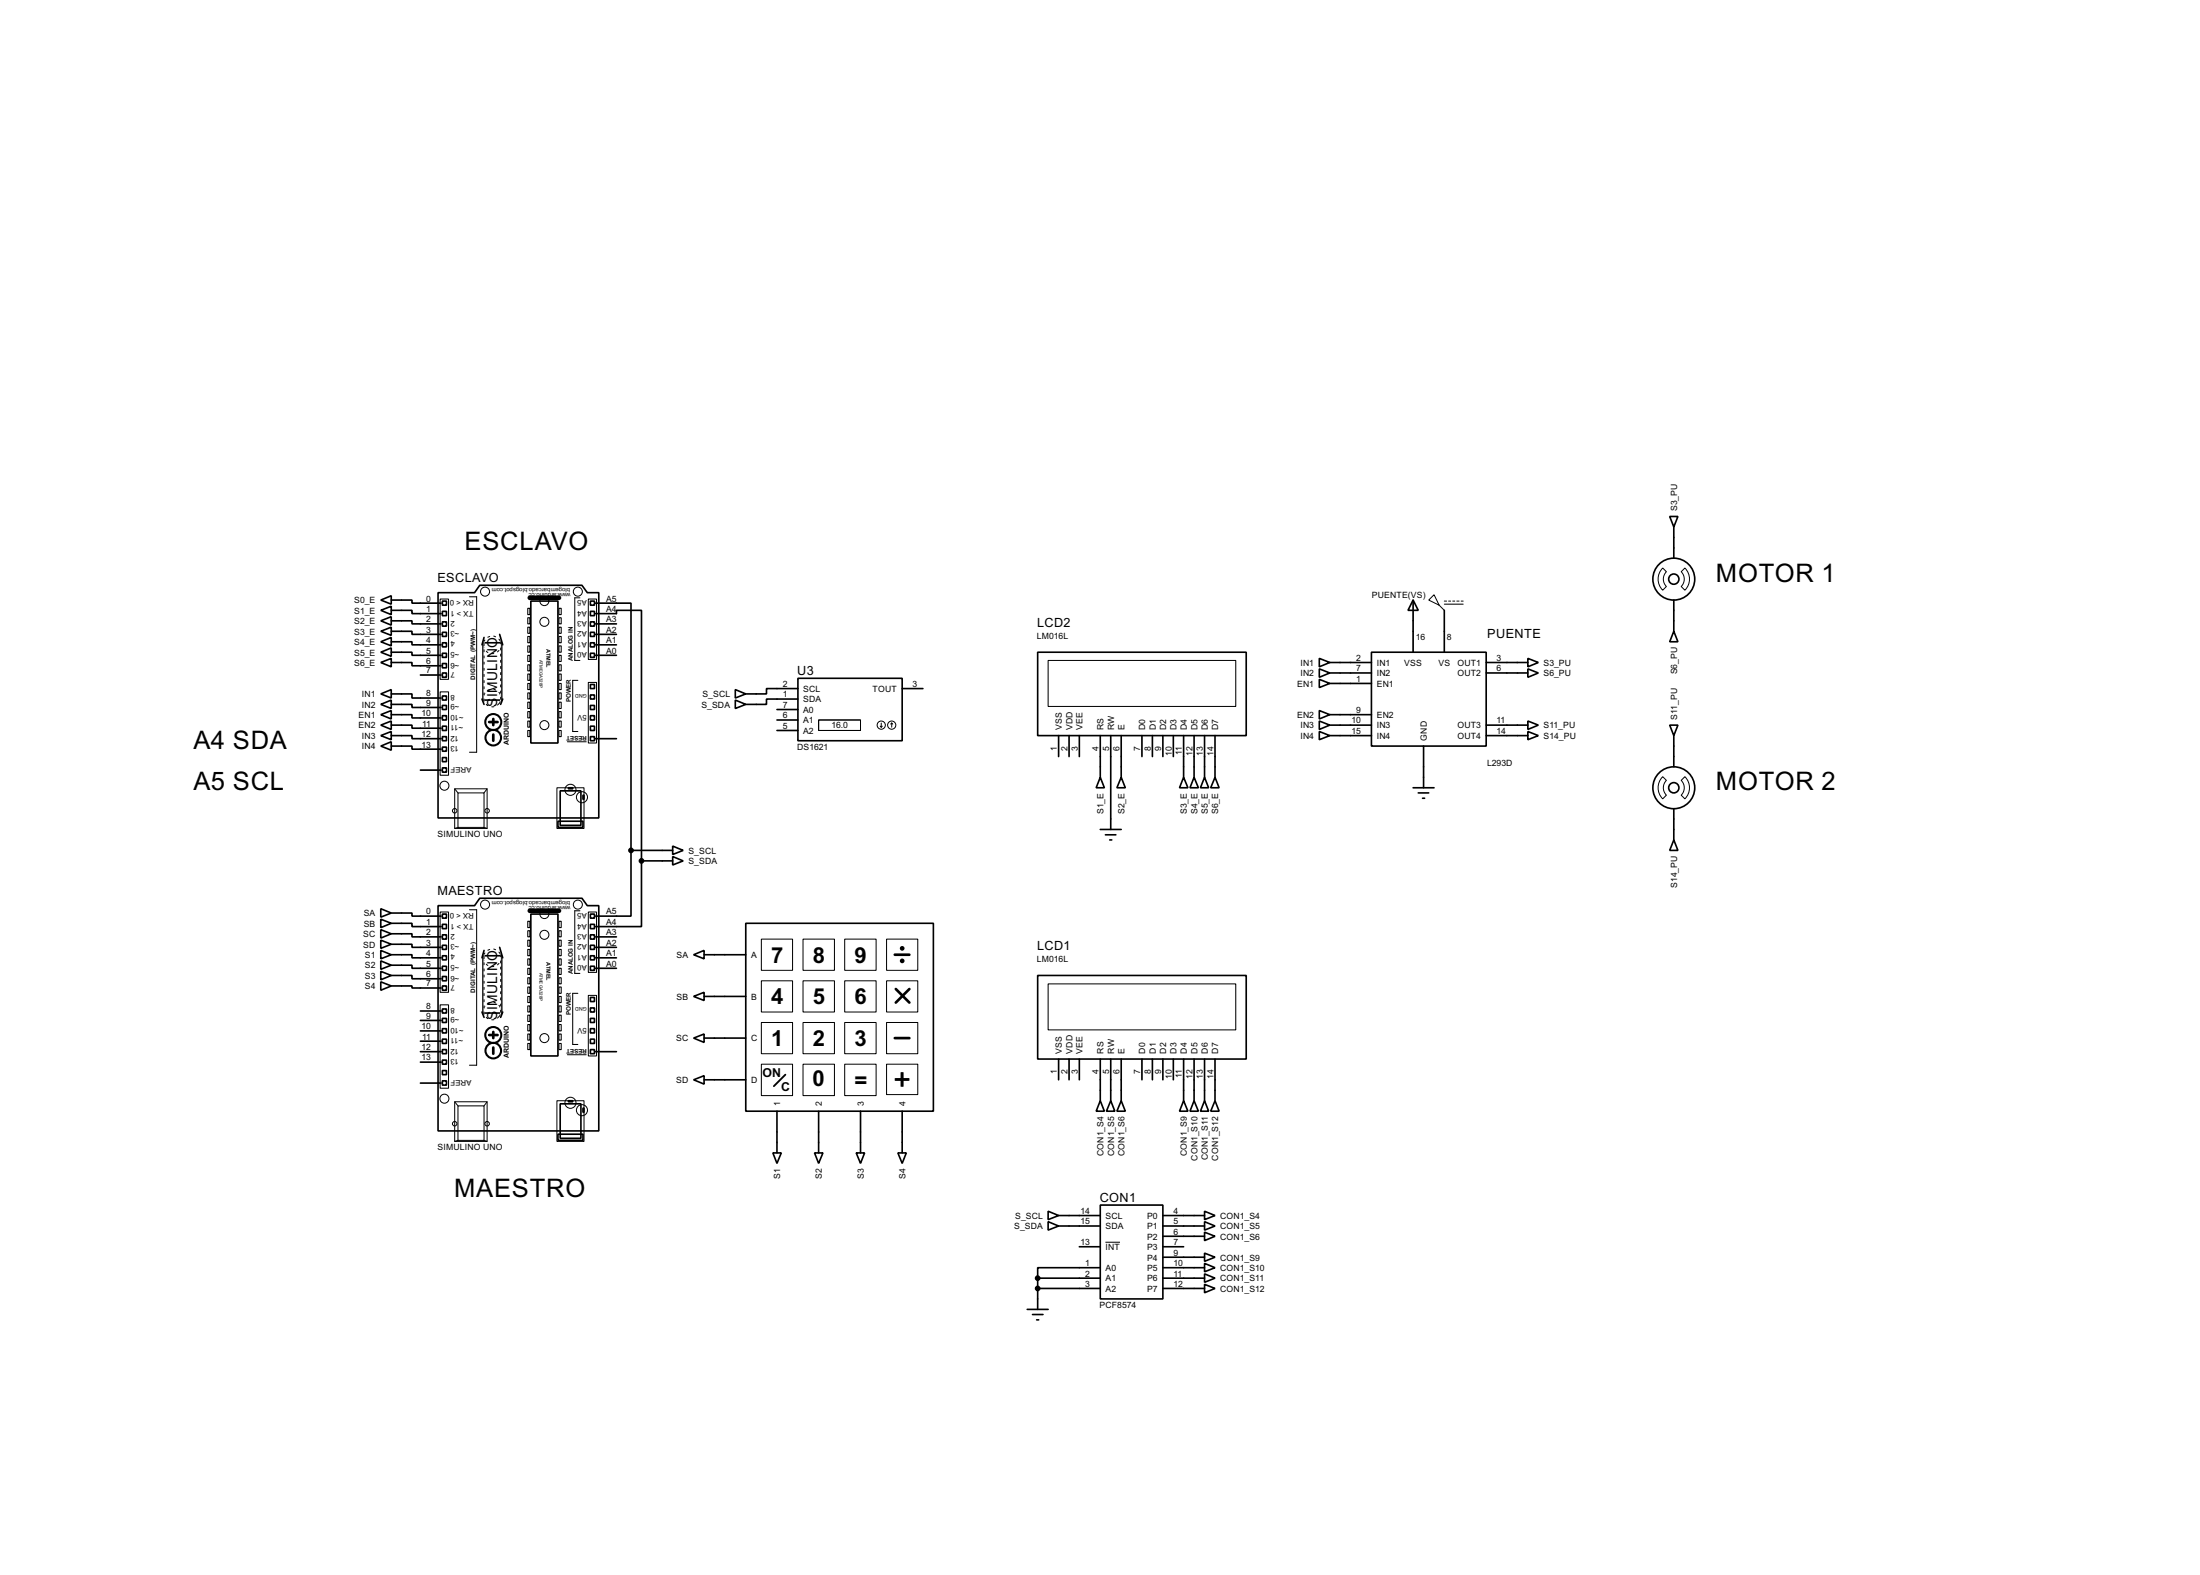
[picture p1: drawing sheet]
<svg xmlns="http://www.w3.org/2000/svg" width="536mm" height="383mm" viewBox="0 0 536 383" stroke-linecap="round" stroke-linejoin="round" font-family="sans-serif">
<g fill="none" stroke="#000" stroke-width=".4">
<path d="M406.7 125.8h2l-1 2.5zM407.7 128.3v7.6M92.8 146.1l2.5-1v2zM92.8 148.6l2.5-1v2.1zM92.8 151.2l2.5-1v2zM92.8 153.7l2.5-1v2zM92.8 156.3l2.5-1.1v2.1zM92.8 158.8l2.5-1v2zM95.3 146.1h5.1v.8h7.1M95.3 148.6h5.1v.8h7.1M95.3 151.2h5.1v.7h7.1M95.3 153.7h5.1v.8h7.1"/>
<path d="M95.3 156.3h5.1v.7h7.1M95.3 158.8h5.1v.8h7.1M106.7 144.3h8.9l1.3-1.8h24.9l1.3 1.8h2.8v54.9h-39.2zM107.8 159.1h1v1h-1zM107.8 156.5h1v1h-1zM107.8 154h1v1h-1zM107.8 151.4h1v1.1h-1zM107.8 148.9h1v1h-1zM107.8 146.4h1v1h-1zM117.7 156.5h4.5v14h-4.5zM117.9 155.2l-.5 1.8M121.7 154.5l.8 2.5"/>
<path d="M129.3 146.4h6.6v34.5h-6.6zM143.8 159.1h1v1h-1zM143.8 156.5h1v1h-1zM143.8 154h1v1h-1zM143.8 151.4h1v1.1h-1zM143.8 148.9h1v1h-1zM143.8 146.4h1v1h-1zM145.1 146.9h8.6v60.2M145.1 149.4h5.1v-.8h6.1v61M145.1 151.9h5.1M145.1 154.5h5.1M145.1 157h5.1"/>
<path d="M145.1 159.6h5.1M252.8 158.8h50.8v20.3h-50.8zM334.1 158.8h27.9v22.9h-27.9zM344.2 146.1l1.3 2.5h-2.5zM344.2 146.1v12.7M351.8 148.6v10.2M407.7 153.7l1 2.6h-2zM407.7 146.1v7.6M92.8 161.3l2.5-1v2.1zM92.8 169l2.5-1.1v2.1zM92.8 171.5l2.5-1v2zM92.8 174l2.5-1v2.1z"/>
<path d="M92.8 176.6l2.5-1v2zM92.8 179.1l2.5-1v2zM95.3 161.3h5.1v.8h7.1M95.3 169h5.1v1h7.1M95.3 171.5h5.1v.8h7.1M95.3 174h5.1v.8h7.1M95.3 176.6h5.1v.7h7.1M95.3 179.1h5.1v.8h7.1M102.4 164.4h5.1M107.8 179.4h1v1h-1zM107.8 176.8h1v1.1h-1zM107.8 174.3h1v1h-1z"/>
<path d="M107.8 171.8h1v1h-1zM107.8 163.9h1v1h-1zM107.8 161.6h1v1h-1zM107.8 169.5h1v1h-1zM117.4 170.2l.5 1.3M122.5 170.2l-.5 1.3M143.8 176.8h1v1.1h-1zM143.8 171.8h1v1h-1zM143.8 166.7h1v1h-1zM143.8 169.2h1v1h-1zM143.8 174.3h1v1h-1zM143.8 179.4h1v1h-1z"/>
<path d="M145.1 179.9h5.1M179.1 167.9l2.6 1.1-2.6 1zM179.1 170.5l2.6 1-2.6 1zM189.3 172.8h5.1M189.3 175.3h5.1M189.3 177.9h5.1M194.4 165.2h25.4v15.2h-25.4zM194.4 167.7h-7.7v1.3h-5M194.4 170.2h-7.7v1.3h-5M219.8 167.7h5M257.9 179.1v5.1M260.4 179.1v5.1"/>
<path d="M262.9 179.1v5.1M268 179.1v10.2M270.6 179.1v22.9M273.1 179.1v10.2M278.2 179.1v5.1M280.7 179.1v5.1M283.3 179.1v5.1M285.8 179.1v5.1M288.3 179.1v10.2M290.9 179.1v10.2M293.4 179.1v10.2M296 179.1v10.2"/>
<path d="M321.4 160.3l2.5 1-2.5 1.1zM321.4 162.9l2.5 1-2.5 1zM321.4 165.4l2.5 1-2.5 1zM321.4 173l2.5 1-2.5 1.1zM321.4 175.6l2.5 1-2.5 1zM321.4 178.1l2.5 1-2.5 1zM323.9 161.3h10.2M323.9 163.9h10.2M323.9 179.1h10.2M323.9 176.6h10.2M323.9 166.4h10.2M323.9 174h10.2"/>
<path d="M362 161.3h10.2M362 163.9h10.2M362 179.1h10.2M362 176.6h10.2M372.2 160.3l2.5 1-2.5 1.1zM372.2 162.9l2.5 1-2.5 1zM372.2 178.1l2.5 1-2.5 1zM372.2 175.6l2.5 1-2.5 1zM406.7 176.6h2l-1 2.5zM407.7 179.1v7.6M92.8 181.7l2.5-1.1v2.1zM95.3 181.7h5.1v.7h7.1"/>
<path d="M102.4 187.5h5.1M107.8 187h1v1h-1zM107.8 181.9h1v1h-1zM107.8 184.5h1v1h-1zM135.9 200h6.1v1.5h-6.1zM136.5 192.6h5v8.4h-5zM138.5 191.8h1v.3h-1zM142 193.6h.3v1h-.3zM268 189.3l1 2.5h-2zM273.1 189.3l1 2.5h-2zM288.3 189.3l1.1 2.5h-2.1zM290.9 189.3l1 2.5h-2z"/>
<path d="M293.4 189.3l1 2.5h-2zM296 189.3l1 2.5h-2.1zM344.2 191.8h5.1M345.5 193.1h2.5M346.5 194.4h.5M346.8 181.7v10.1M407.7 196.9v7.6M153.7 207.1v16h-8.6M153.7 207.1h10.2M156.3 209.6v16h-11.2M156.3 209.6h7.6M163.9 206l2.5 1.1-2.5 1z"/>
<path d="M163.9 208.6l2.5 1-2.5 1zM268 202h5.1M269.3 203.3h2.5M270.3 204.5h.5M407.7 204.5l1 2.6h-2zM92.8 221.3l2.5 1-2.5 1zM92.8 223.8l2.5 1-2.5 1.1zM92.8 226.4l2.5 1-2.5 1zM92.8 228.9l2.5 1-2.5 1zM92.8 231.4l2.5 1.1-2.5 1zM92.8 234l2.5 1-2.5 1zM92.8 236.5l2.5 1-2.5 1.1z"/>
<path d="M92.8 239.1l2.5 1-2.5 1zM95.3 222.3h5.1v.8h7.1M95.3 224.8h5.1v.8h7.1M95.3 227.4h5.1v.7h7.1M95.3 229.9h5.1v.8h7.1M95.3 232.5h5.1v.7h7.1M95.3 235h5.1v.8h7.1M95.3 237.5h5.1v.8h7.1M106.7 220.5h8.9l1.3-1.8h24.9l1.3 1.8h2.8v54.9h-39.2zM107.8 237.8h1v1h-1zM107.8 235.3h1v1h-1zM107.8 232.7h1v1h-1z"/>
<path d="M107.8 230.2h1v1h-1zM107.8 227.6h1v1.1h-1zM107.8 225.1h1v1h-1zM107.8 222.6h1v1h-1zM117.7 232.7h4.5v14h-4.5zM117.9 231.4l-.5 1.8M121.7 230.7l.8 2.5M129.3 222.6h6.6v34.5h-6.6zM143.8 235.3h1v1h-1zM143.8 232.7h1v1h-1zM143.8 230.2h1v1h-1zM143.8 227.6h1v1.1h-1z"/>
<path d="M143.8 225.1h1v1h-1zM143.8 222.6h1v1h-1zM145.1 228.1h5.1M145.1 230.7h5.1M145.1 233.2h5.1M145.1 235.8h5.1M169 232.5l2.5-1.1v2.1zM171.5 232.5h10.2M181.7 224.8h45.7v45.8h-45.7zM252.8 237.5h50.8v20.4h-50.8zM95.3 240.1h5.1v.5h7.1M102.4 246.2h5.1"/>
<path d="M102.4 248.5h5.1M102.4 251h5.1M102.4 253.5h5.1M102.4 256.1h5.1M102.4 258.6h5.1M107.8 258.1h1v1h-1zM107.8 255.6h1v1h-1zM107.8 253h1v1.1h-1zM107.8 250.5h1v1h-1zM107.8 248h1v1h-1zM107.8 240.1h1v1h-1zM107.8 245.7h1v1h-1z"/>
<path d="M117.4 246.4l.5 1.3M122.5 246.4l-.5 1.3M143.8 253h1v1.1h-1zM143.8 248h1v1h-1zM143.8 242.9h1v1h-1zM143.8 245.4h1v1h-1zM143.8 250.5h1v1h-1zM143.8 255.6h1v1h-1zM145.1 256.1h5.1M169 242.6l2.5-1v2zM169 252.8l2.5-1v2zM171.5 242.6h10.2"/>
<path d="M171.5 252.8h10.2M257.9 257.9v5M260.4 257.9v5M262.9 257.9v5M268 257.9v10.1M270.6 257.9v10.1M273.1 257.9v10.1M278.2 257.9v5M280.7 257.9v5M283.3 257.9v5M285.8 257.9v5M288.3 257.9v10.1"/>
<path d="M290.9 257.9v10.1M293.4 257.9v10.1M296 257.9v10.1M102.4 263.7h5.1M107.8 263.2h1v1h-1zM107.8 260.7h1v1h-1zM135.9 276.2h6.1v1.5h-6.1zM136.5 268.8h5v8.4h-5zM138.5 268h1v.3h-1zM142 269.8h.3v1h-.3zM169 262.9l2.5-1v2.1zM171.5 262.9h10.2"/>
<path d="M189.3 270.6v10.1M199.4 270.6v10.1M209.6 270.6v10.1M219.8 270.6v10.1M268 268l1 2.6h-2zM270.6 268l1 2.6h-2.1zM273.1 268l1 2.6h-2zM288.3 268l1.1 2.6h-2.1zM290.9 268l1 2.6h-2zM293.4 268l1 2.6h-2zM296 268l1 2.6h-2.1zM188.3 280.7h2l-1 2.6z"/>
<path d="M198.4 280.7h2.1l-1.1 2.6zM208.6 280.7h2l-1 2.6zM218.7 280.7h2.1l-1 2.6zM255.3 294.9l2.6 1.1-2.6 1zM255.3 297.5l2.6 1-2.6 1zM257.9 296h10.1M257.9 298.5h10.1M268 293.4h15.3v22.9h-15.3zM283.3 296h10.1M283.3 298.5h10.1M293.4 294.9l2.6 1.1-2.6 1zM293.4 297.5l2.6 1-2.6 1z"/>
<path d="M250.2 318.8h5.1M252.8 313.7h15.2M252.8 311.2v7.6M252.8 311.2h15.2M262.9 303.6h5.1M268 308.7h-15.2v2.5M283.3 313.7h10.1M283.3 311.2h10.1M283.3 301h10.1M283.3 308.7h10.1M283.3 306.1h10.1M283.3 303.6h5"/>
<path d="M293.4 300l2.6 1-2.6 1.1zM293.4 312.7l2.6 1-2.6 1.1zM293.4 310.2l2.6 1-2.6 1zM293.4 307.6l2.6 1.1-2.6 1zM293.4 305.1l2.6 1-2.6 1zM251.5 320.1h2.6M252.5 321.4h.5"/>
<circle cx="407.7" cy="141" r="5.1"/>
<circle cx="407.7" cy="141" r="1.25"/>
<circle cx="407.7" cy="191.8" r="5.1"/>
<circle cx="407.7" cy="191.8" r="1.25"/>
</g>
<g fill="none" stroke="#000" stroke-width=".25">
<path d="M107.2 145.9h2.1v19.5h-2.1zM114.4 145.3h1.7v37.9h-1.7M128.6 159.6h.5v1.5h-.5zM128.6 157.3h.5v1.5h-.5zM128.6 155h.5v1.5h-.5zM128.6 152.7h.5v1.5h-.5zM128.6 150.4h.5v1.5h-.5zM128.6 148.1h.5v1.6h-.5zM136.2 159.6h.5v1.5h-.5zM136.2 157.3h.5v1.5h-.5zM136.2 155h.5v1.5h-.5zM136.2 152.7h.5v1.5h-.5z"/>
<path d="M136.2 150.4h.5v1.5h-.5zM136.2 148.1h.5v1.6h-.5zM141.3 145.6h-1.3v15.2h1.3M143.3 145.9h2v14.7h-2zM107.2 168.5h2.1v20.3h-2.1zM128.6 177.9h.5v1.5h-.5zM128.6 175.6h.5v1.5h-.5zM128.6 173.3h.5v1.5h-.5zM128.6 171h.5v1.5h-.5zM128.6 168.7h.5v1.5h-.5zM128.6 166.4h.5v1.5h-.5zM128.6 164.1h.5v1.6h-.5z"/>
<path d="M128.6 161.9h.5v1.5h-.5zM136.2 177.9h.5v1.5h-.5zM136.2 175.6h.5v1.5h-.5zM136.2 173.3h.5v1.5h-.5zM136.2 171h.5v1.5h-.5zM136.2 168.7h.5v1.5h-.5zM136.2 166.4h.5v1.5h-.5zM136.2 164.1h.5v1.6h-.5zM136.2 161.9h.5v1.5h-.5zM140.8 165.7h-1.3v12.4h1.3M143.3 166.2h2v14.7h-2zM255.3 160.8h45.7v11.2h-45.7z"/>
<path d="M107.2 222.1h2.1v19.5h-2.1zM114.4 221.5h1.7v37.9h-1.7M128.6 238.1h.5v1.5h-.5zM128.6 235.8h.5v1.5h-.5zM128.6 233.5h.5v1.5h-.5zM128.6 231.2h.5v1.5h-.5zM128.6 228.9h.5v1.5h-.5zM128.6 226.6h.5v1.5h-.5zM128.6 224.3h.5v1.6h-.5zM136.2 238.1h.5v1.5h-.5zM136.2 235.8h.5v1.5h-.5zM136.2 233.5h.5v1.5h-.5z"/>
<path d="M136.2 231.2h.5v1.5h-.5zM136.2 228.9h.5v1.5h-.5zM136.2 226.6h.5v1.5h-.5zM136.2 224.3h.5v1.6h-.5zM141.3 221.8h-1.3v15.2h1.3M143.3 222.1h2v14.7h-2zM255.3 239.6h45.7v11.2h-45.7zM107.2 244.7h2.1v20.3h-2.1zM128.6 254.1h.5v1.5h-.5zM128.6 251.8h.5v1.5h-.5zM128.6 249.5h.5v1.5h-.5zM128.6 247.2h.5v1.5h-.5z"/>
<path d="M128.6 244.9h.5v1.5h-.5zM128.6 242.6h.5v1.5h-.5zM128.6 240.3h.5v1.6h-.5zM136.2 254.1h.5v1.5h-.5zM136.2 251.8h.5v1.5h-.5zM136.2 249.5h.5v1.5h-.5zM136.2 247.2h.5v1.5h-.5zM136.2 244.9h.5v1.5h-.5zM136.2 242.6h.5v1.5h-.5zM136.2 240.3h.5v1.6h-.5zM140.8 241.9h-1.3v12.4h1.3M143.3 242.4h2v14.7h-2z"/>
</g>
<g fill="none" stroke="#fff" stroke-width=".24">
<path d="M117.9 156.3v14.4M122 156.3v14.4M117.9 232.5v14.4M122 232.5v14.4"/>
<circle cx="119.9" cy="157" r="2.15"/>
<circle cx="119.9" cy="170" r="2.15"/>
<circle cx="119.9" cy="233.2" r="2.15"/>
<circle cx="119.9" cy="246.2" r="2.15"/>
</g>
<g fill="none" stroke="#000" stroke-width=".24" stroke-dasharray="2 1 .5 1 .5 1">
<circle cx="119.9" cy="170" r="2.15"/>
<circle cx="119.9" cy="246.2" r="2.15"/>
</g>
<g fill="none" stroke="#000" stroke-width=".24" stroke-dasharray=".5 1">
<path d="M122 156.3v14.4M117.9 170.7v-14.4M122 232.5v14.4M117.9 246.9v-14.4"/>
<circle cx="119.9" cy="157" r="2.15"/>
<circle cx="119.9" cy="233.2" r="2.15"/>
</g>
<g fill="none" stroke="#000" stroke-width=".5">
<circle cx="120.1" cy="175.8" r="1.95"/>
<circle cx="120.1" cy="179.6" r="1.9"/>
<circle cx="120.1" cy="252" r="1.95"/>
<circle cx="120.1" cy="255.8" r="1.9"/>
</g>
<g fill="none" stroke="#000" stroke-width=".65">
<path d="M119.2 175.8h2M120.2 175.1v1.5M120.2 178.9v1.5M218 232.5h3.5M119.2 252h2M120.2 251.3v1.5M120.2 255.1v1.5M218 252.8h3.5M218.2 240.8l3.3 3.3M221.5 240.8l-3.3 3.3"/>
<circle cx="219.8" cy="230.9" r=".25"/>
<circle cx="219.8" cy="234" r=".25"/>
</g>
<g fill="none" stroke="#000" stroke-width=".24">
<path d="M405 138.3l.9 .9a2.54 2.54 0 0 0 0 3.6l-.9 .9a3.8 3.8 0 0 1 0-5.4zM409.5 139.2l.9-.9a3.8 3.8 0 0 1 0 5.4l-.9-.9a2.54 2.54 0 0 0 0-3.6zM348 146.1l1.3-1.3 1.3 2.6zM350.6 147.4l1.2 1.2M351.8 146.4h.6M351.8 147.1h4.6M352.9 146.4h.5M353.9 146.4h.5M354.9 146.4h.5M355.9 146.4h.5M199.4 175.3h10.2v2.6h-10.2zM214.4 176.8l.3 .3"/>
<path d="M214.7 176.1v1M214.9 176.8l-.2 .3M217.2 176.1l-.2 .2M217.2 176.1l.3 .2M217.2 176.1v1M110.8 192.1h7.9v9.6h-7.9zM110.8 192.1l.8 1M111.6 193.1h6.3v8.4h-6.3zM118.7 192.1l-.8 1M135.7 191.8h6.6v9.9h-6.6zM138.2 180.6h4.6M405 189.1l.9 .9a2.54 2.54 0 0 0 0 3.6l-.9 .9a3.8 3.8 0 0 1 0-5.4z"/>
<path d="M409.5 190l.9-.9a3.8 3.8 0 0 1 0 5.4l-.9-.9a2.54 2.54 0 0 0 0-3.6zM111.6 201.5l-.8 .2M117.9 201.5l.8 .2M185.5 228.7h7.6v7.6h-7.6zM185.5 238.8h7.6v7.6h-7.6zM195.6 228.7h7.7v7.6h-7.7zM195.6 238.8h7.7v7.6h-7.7zM205.8 228.7h7.6v7.6h-7.6zM205.8 238.8h7.6v7.6h-7.6zM216 228.7h7.6v7.6h-7.6zM216 238.8h7.6v7.6h-7.6zM138.2 256.8h4.6"/>
<path d="M185.5 249h7.6v7.6h-7.6zM185.5 259.1h7.6v7.7h-7.6zM195.6 249h7.7v7.6h-7.7zM195.6 259.1h7.7v7.7h-7.7zM205.8 249h7.6v7.6h-7.6zM205.8 259.1h7.6v7.7h-7.6zM216 249h7.6v7.6h-7.6zM216 259.1h7.6v7.4h-7.6zM110.8 268.3h7.9v9.6h-7.9zM110.8 268.3l.8 1M111.6 269.3h6.3v8.4h-6.3zM111.6 277.7l-.8 .2"/>
<path d="M117.9 277.7l.8 .2M118.7 268.3l-.8 1M135.7 268h6.6v9.9h-6.6zM269.3 302.5h3.5"/>
<circle cx="118.1" cy="144.1" r="1.1"/>
<circle cx="132.6" cy="151.4" r="1.1"/>
<circle cx="132.6" cy="146.4" r="1.1"/>
<circle cx="140.7" cy="144.1" r="1.1"/>
<circle cx="132.6" cy="176.6" r="1.1"/>
<circle cx="214.6" cy="176.6" r="1"/>
<circle cx="217.2" cy="176.6" r="1"/>
<circle cx="108.2" cy="191.3" r="1.1"/>
<circle cx="110.7" cy="197.4" r=".55"/>
<circle cx="118.6" cy="197.4" r=".55"/>
<circle cx="138.9" cy="192.3" r="1.35"/>
<circle cx="141.7" cy="194.1" r="1.35"/>
<circle cx="118.1" cy="220.3" r="1.1"/>
<circle cx="132.6" cy="222.6" r="1.1"/>
<circle cx="132.6" cy="227.6" r="1.1"/>
<circle cx="140.7" cy="220.3" r="1.1"/>
<circle cx="132.6" cy="252.8" r="1.1"/>
<circle cx="108.2" cy="267.5" r="1.1"/>
<circle cx="110.7" cy="273.6" r=".55"/>
<circle cx="118.6" cy="273.6" r=".55"/>
<circle cx="138.9" cy="268.5" r="1.35"/>
<circle cx="141.7" cy="270.3" r="1.35"/>
</g>
<path d="M129.1 145.6h7.1M129.1 221.8h7.1" fill="none" stroke="#000" stroke-width="1.2"/>
<g fill="#000" stroke="#000" stroke-width=".4">
<circle cx="153.7" cy="207.1" r=".5"/>
<circle cx="156.2" cy="209.6" r=".5"/>
<circle cx="252.7" cy="311.2" r=".5"/>
<circle cx="252.7" cy="313.7" r=".5"/>
</g>
<path d="M191.3 261.7l-2.8 2.8" fill="none" stroke="#000" stroke-width=".45"/>
<text font-size="8.2" x="217.7" y="265.5">+</text>
<g font-size="7">
<text x="113.2" y="134">ESCLAVO</text>
<text x="418" y="141.6">MOTOR 1</text>
<text x="47.1" y="182.3">A4 SDA</text>
<text x="47.1" y="192.4">A5 SCL</text>
<text x="418" y="192.4">MOTOR 2</text>
<text x="110.6" y="291.5">MAESTRO</text>
</g>
<g font-size="6">
<text x="187.8" y="234.4">7</text>
<text x="198" y="234.4">8</text>
<text x="208.2" y="234.4">9</text>
<text x="187.8" y="244.5">4</text>
<text x="198" y="244.5">5</text>
<text x="208.2" y="244.5">6</text>
<text x="187.8" y="254.7">1</text>
<text x="198" y="254.7">2</text>
<text x="208.2" y="254.7">3</text>
<text x="197.9" y="264.5">0</text>
<text x="208.1" y="264.8">=</text>
</g>
<g font-size="3.8">
<text x="121.1" y="172" transform="rotate(-90 121.1 172)">S</text>
<text x="121.1" y="169.7" transform="rotate(-90 121.1 169.7)">IMULINO</text>
<text x="121.1" y="245.9" transform="rotate(-90 121.1 245.9)">IMULINO</text>
<text x="121.1" y="248.2" transform="rotate(-90 121.1 248.2)">S</text>
</g>
<g font-size="3.5">
<text x="106.6" y="141.7">ESCLAVO</text>
<text x="252.6" y="152.6">LCD2</text>
<text x="362.3" y="155.5">PUENTE</text>
<text x="194.2" y="164.4">U3</text>
<text x="106.6" y="217.9">MAESTRO</text>
<text x="252.6" y="231.4">LCD1</text>
<text x="267.9" y="292.6">CON1</text>
</g>
<g font-size="3.4">
<text x="185.8" y="262.3">ON</text>
<text x="190.3" y="265.6">C</text>
</g>
<g font-size="2.4">
<text x="408.5" y="124.5" transform="rotate(-90 408.5 124.5)">S3_PU</text>
<text x="86.3" y="146.9">S0_E</text>
<text x="86.3" y="149.4">S1_E</text>
<text x="103.8" y="146.5">0</text>
<text x="103.8" y="149">1</text>
<text x="147.6" y="146.5">A5</text>
<text x="147.6" y="149">A4</text>
<text x="334.2" y="145.6">PUENTE(VS)</text>
<text x="86.3" y="152">S2_E</text>
<text x="86.3" y="154.5">S3_E</text>
<text x="103.8" y="151.5">2</text>
<text x="103.8" y="154.1">3</text>
<text x="147.6" y="151.5">A3</text>
<text x="147.6" y="154.1">A2</text>
<text x="252.6" y="155.5">LM016L</text>
<text x="344.9" y="155.9">16</text>
<text x="352.5" y="155.9">8</text>
<text x="86.3" y="157.1">S4_E</text>
<text x="86.3" y="159.6">S5_E</text>
<text x="103.8" y="156.6">4</text>
<text x="103.8" y="159.2">5</text>
<text x="103.8" y="161.7">6</text>
<text x="147.6" y="156.6">A1</text>
<text x="147.6" y="159.2">A0</text>
<text x="330.4" y="160.9">2</text>
<text x="364.5" y="160.9">3</text>
<text x="86.3" y="162.1">S6_E</text>
<text x="103.8" y="164">7</text>
<text x="190.7" y="167.2">2</text>
<text x="222.3" y="167.2">3</text>
<text x="315.9" y="167.2">EN1</text>
<text x="316.7" y="162.1">IN1</text>
<text x="316.7" y="164.7">IN2</text>
<text x="330.4" y="163.5">7</text>
<text x="330.4" y="166">1</text>
<text x="335.3" y="162.1">IN1</text>
<text x="335.3" y="164.7">IN2</text>
<text x="335.3" y="167.2">EN1</text>
<text x="342" y="162.1">VSS</text>
<text x="350.4" y="162.1">VS</text>
<text x="355" y="162.1">OUT1</text>
<text x="355" y="164.7">OUT2</text>
<text x="364.5" y="163.5">6</text>
<text x="376" y="162.1">S3_PU</text>
<text x="376" y="164.7">S6_PU</text>
<text x="408.5" y="164.2" transform="rotate(-90 408.5 164.2)">S6_PU</text>
<text x="88.1" y="169.8">IN1</text>
<text x="88.1" y="172.3">IN2</text>
<text x="103.8" y="169.6">8</text>
<text x="103.8" y="171.9">9</text>
<text x="170.8" y="172.3">S_SDA</text>
<text x="171.1" y="169.8">S_SCL</text>
<text x="190.7" y="169.8">1</text>
<text x="190.7" y="172.4">7</text>
<text x="195.6" y="168.5">SCL</text>
<text x="195.6" y="171">SDA</text>
<text x="195.6" y="173.6">A0</text>
<text x="212.5" y="168.5">TOUT</text>
<text x="330.4" y="173.6">9</text>
<text x="87.3" y="174.8">EN1</text>
<text x="87.3" y="177.4">EN2</text>
<text x="88.1" y="179.9">IN3</text>
<text x="102.7" y="174.4">10</text>
<text x="102.7" y="179.5">12</text>
<text x="102.8" y="176.9">11</text>
<text x="190.7" y="174.9">6</text>
<text x="190.7" y="177.5">5</text>
<text x="195.6" y="176.1">A1</text>
<text x="195.6" y="178.7">A2</text>
<text x="202.5" y="177.4">16.0</text>
<text x="258.7" y="177.8" transform="rotate(-90 258.7 177.8)">VSS</text>
<text x="261.2" y="177.8" transform="rotate(-90 261.2 177.8)">VDD</text>
<text x="263.7" y="177.8" transform="rotate(-90 263.7 177.8)">VEE</text>
<text x="268.8" y="177.8" transform="rotate(-90 268.8 177.8)">RS</text>
<text x="271.4" y="177.8" transform="rotate(-90 271.4 177.8)">RW</text>
<text x="273.9" y="177.8" transform="rotate(-90 273.9 177.8)">E</text>
<text x="279" y="177.8" transform="rotate(-90 279 177.8)">D0</text>
<text x="281.5" y="177.8" transform="rotate(-90 281.5 177.8)">D1</text>
<text x="284.1" y="177.8" transform="rotate(-90 284.1 177.8)">D2</text>
<text x="286.6" y="177.8" transform="rotate(-90 286.6 177.8)">D3</text>
<text x="289.1" y="177.8" transform="rotate(-90 289.1 177.8)">D4</text>
<text x="291.7" y="177.8" transform="rotate(-90 291.7 177.8)">D5</text>
<text x="294.2" y="177.8" transform="rotate(-90 294.2 177.8)">D6</text>
<text x="296.8" y="177.8" transform="rotate(-90 296.8 177.8)">D7</text>
<text x="315.9" y="174.8">EN2</text>
<text x="316.7" y="177.4">IN3</text>
<text x="316.7" y="179.9">IN4</text>
<text x="329.2" y="176.2">10</text>
<text x="329.2" y="178.7">15</text>
<text x="335.3" y="177.4">IN3</text>
<text x="335.3" y="179.9">IN4</text>
<text x="335.3" y="174.8">EN2</text>
<text x="355" y="177.4">OUT3</text>
<text x="355" y="179.9">OUT4</text>
<text x="364.5" y="176.2">11</text>
<text x="364.5" y="178.7">14</text>
<text x="376" y="179.9">S14_PU</text>
<text x="376" y="177.4">S11_PU</text>
<text x="408.5" y="175.3" transform="rotate(-90 408.5 175.3)">S11_PU</text>
<text x="88.1" y="182.5">IN4</text>
<text x="102.7" y="182">13</text>
<text x="194.2" y="182.6">DS1621</text>
<text x="257.5" y="182.8" transform="rotate(-90 257.5 182.8)">1</text>
<text x="260" y="182.8" transform="rotate(-90 260 182.8)">2</text>
<text x="262.5" y="182.8" transform="rotate(-90 262.5 182.8)">3</text>
<text x="267.6" y="182.8" transform="rotate(-90 267.6 182.8)">4</text>
<text x="270.2" y="182.8" transform="rotate(-90 270.2 182.8)">5</text>
<text x="272.7" y="182.8" transform="rotate(-90 272.7 182.8)">6</text>
<text x="277.8" y="182.8" transform="rotate(-90 277.8 182.8)">7</text>
<text x="280.3" y="182.8" transform="rotate(-90 280.3 182.8)">8</text>
<text x="282.9" y="182.8" transform="rotate(-90 282.9 182.8)">9</text>
<text x="285.4" y="184" transform="rotate(-90 285.4 184)">10</text>
<text x="287.9" y="183.8" transform="rotate(-90 287.9 183.8)">11</text>
<text x="290.5" y="184" transform="rotate(-90 290.5 184)">12</text>
<text x="293" y="184" transform="rotate(-90 293 184)">13</text>
<text x="295.6" y="184" transform="rotate(-90 295.6 184)">14</text>
<text x="347.6" y="180.3" transform="rotate(-90 347.6 180.3)">GND</text>
<text x="362.2" y="186.4">L293D</text>
<text x="106.5" y="203.8">SIMULINO UNO</text>
<text x="268.8" y="198.2" transform="rotate(-90 268.8 198.2)">S1_E</text>
<text x="273.9" y="198.2" transform="rotate(-90 273.9 198.2)">S2_E</text>
<text x="289.1" y="198.2" transform="rotate(-90 289.1 198.2)">S3_E</text>
<text x="291.7" y="198.2" transform="rotate(-90 291.7 198.2)">S4_E</text>
<text x="294.2" y="198.2" transform="rotate(-90 294.2 198.2)">S5_E</text>
<text x="296.8" y="198.2" transform="rotate(-90 296.8 198.2)">S6_E</text>
<text x="167.7" y="207.9">S_SCL</text>
<text x="167.7" y="210.4">S_SDA</text>
<text x="408.5" y="216.2" transform="rotate(-90 408.5 216.2)">S14_PU</text>
<text x="88.6" y="223.1">SA</text>
<text x="88.6" y="225.6">SB</text>
<text x="103.8" y="222.7">0</text>
<text x="103.8" y="225.2">1</text>
<text x="103.8" y="227.7">2</text>
<text x="147.6" y="222.7">A5</text>
<text x="147.6" y="225.2">A4</text>
<text x="147.6" y="227.7">A3</text>
<text x="88.5" y="228.2">SC</text>
<text x="88.5" y="230.7">SD</text>
<text x="88.9" y="233.3">S1</text>
<text x="103.8" y="230.3">3</text>
<text x="103.8" y="232.8">4</text>
<text x="147.6" y="230.3">A2</text>
<text x="147.6" y="232.8">A1</text>
<text x="164.8" y="233.3">SA</text>
<text x="182.9" y="233.3">A</text>
<text x="88.9" y="235.8">S2</text>
<text x="88.9" y="238.3">S3</text>
<text x="103.8" y="235.4">5</text>
<text x="103.8" y="237.9">6</text>
<text x="147.6" y="235.4">A0</text>
<text x="252.6" y="234.3">LM016L</text>
<text x="88.9" y="240.9">S4</text>
<text x="103.8" y="240.2">7</text>
<text x="103.8" y="245.8">8</text>
<text x="164.8" y="243.4">SB</text>
<text x="182.9" y="243.4">B</text>
<text x="102.7" y="250.6">10</text>
<text x="103.8" y="248.1">9</text>
<text x="102.7" y="255.7">12</text>
<text x="102.8" y="253.1">11</text>
<text x="164.7" y="253.6">SC</text>
<text x="182.9" y="253.6">C</text>
<text x="258.7" y="256.5" transform="rotate(-90 258.7 256.5)">VSS</text>
<text x="261.2" y="256.5" transform="rotate(-90 261.2 256.5)">VDD</text>
<text x="263.7" y="256.5" transform="rotate(-90 263.7 256.5)">VEE</text>
<text x="268.8" y="256.5" transform="rotate(-90 268.8 256.5)">RS</text>
<text x="271.4" y="256.5" transform="rotate(-90 271.4 256.5)">RW</text>
<text x="273.9" y="256.5" transform="rotate(-90 273.9 256.5)">E</text>
<text x="279" y="256.5" transform="rotate(-90 279 256.5)">D0</text>
<text x="281.5" y="256.5" transform="rotate(-90 281.5 256.5)">D1</text>
<text x="284.1" y="256.5" transform="rotate(-90 284.1 256.5)">D2</text>
<text x="286.6" y="256.5" transform="rotate(-90 286.6 256.5)">D3</text>
<text x="289.1" y="256.5" transform="rotate(-90 289.1 256.5)">D4</text>
<text x="291.7" y="256.5" transform="rotate(-90 291.7 256.5)">D5</text>
<text x="294.2" y="256.5" transform="rotate(-90 294.2 256.5)">D6</text>
<text x="296.8" y="256.5" transform="rotate(-90 296.8 256.5)">D7</text>
<text x="102.7" y="258.2">13</text>
<text x="164.7" y="263.7">SD</text>
<text x="182.9" y="263.7">D</text>
<text x="257.5" y="261.6" transform="rotate(-90 257.5 261.6)">1</text>
<text x="260" y="261.6" transform="rotate(-90 260 261.6)">2</text>
<text x="262.5" y="261.5" transform="rotate(-90 262.5 261.5)">3</text>
<text x="267.6" y="261.6" transform="rotate(-90 267.6 261.6)">4</text>
<text x="270.2" y="261.6" transform="rotate(-90 270.2 261.6)">5</text>
<text x="272.7" y="261.6" transform="rotate(-90 272.7 261.6)">6</text>
<text x="277.8" y="261.6" transform="rotate(-90 277.8 261.6)">7</text>
<text x="280.3" y="261.6" transform="rotate(-90 280.3 261.6)">8</text>
<text x="282.9" y="261.6" transform="rotate(-90 282.9 261.6)">9</text>
<text x="285.4" y="262.7" transform="rotate(-90 285.4 262.7)">10</text>
<text x="287.9" y="262.6" transform="rotate(-90 287.9 262.6)">11</text>
<text x="290.5" y="262.7" transform="rotate(-90 290.5 262.7)">12</text>
<text x="293" y="262.7" transform="rotate(-90 293 262.7)">13</text>
<text x="295.6" y="262.7" transform="rotate(-90 295.6 262.7)">14</text>
<text x="190.1" y="269.2" transform="rotate(-90 190.1 269.2)">1</text>
<text x="200.2" y="269.3" transform="rotate(-90 200.2 269.3)">2</text>
<text x="210.4" y="269.2" transform="rotate(-90 210.4 269.2)">3</text>
<text x="220.6" y="269.3" transform="rotate(-90 220.6 269.3)">4</text>
<text x="106.5" y="280">SIMULINO UNO</text>
<text x="268.8" y="281.5" transform="rotate(-90 268.8 281.5)">CON1_S4</text>
<text x="271.4" y="281.5" transform="rotate(-90 271.4 281.5)">CON1_S5</text>
<text x="273.9" y="281.5" transform="rotate(-90 273.9 281.5)">CON1_S6</text>
<text x="289.1" y="281.5" transform="rotate(-90 289.1 281.5)">CON1_S9</text>
<text x="190" y="287.1" transform="rotate(-90 190 287.1)">S1</text>
<text x="200.2" y="287.1" transform="rotate(-90 200.2 287.1)">S2</text>
<text x="210.4" y="287.1" transform="rotate(-90 210.4 287.1)">S3</text>
<text x="220.5" y="287.1" transform="rotate(-90 220.5 287.1)">S4</text>
<text x="291.7" y="282.6" transform="rotate(-90 291.7 282.6)">CON1_S10</text>
<text x="294.2" y="282.5" transform="rotate(-90 294.2 282.5)">CON1_S11</text>
<text x="296.8" y="282.6" transform="rotate(-90 296.8 282.6)">CON1_S12</text>
<text x="247" y="299.3">S_SDA</text>
<text x="247.3" y="296.8">S_SCL</text>
<text x="263.2" y="295.6">14</text>
<text x="263.2" y="298.1">15</text>
<text x="269.3" y="296.8">SCL</text>
<text x="269.3" y="299.3">SDA</text>
<text x="279.4" y="296.8">P0</text>
<text x="279.4" y="299.3">P1</text>
<text x="285.8" y="295.6">4</text>
<text x="285.8" y="298.1">5</text>
<text x="297.2" y="296.8">CON1_S4</text>
<text x="297.2" y="299.3">CON1_S5</text>
<text x="263.2" y="303.2">13</text>
<text x="269.3" y="304.4">INT</text>
<text x="279.4" y="301.8">P2</text>
<text x="279.4" y="304.4">P3</text>
<text x="285.8" y="300.6">6</text>
<text x="285.8" y="303.2">7</text>
<text x="285.8" y="305.7">9</text>
<text x="297.2" y="301.8">CON1_S6</text>
<text x="264.3" y="308.3">1</text>
<text x="264.3" y="310.8">2</text>
<text x="269.3" y="309.5">A0</text>
<text x="279.4" y="306.9">P4</text>
<text x="279.4" y="309.5">P5</text>
<text x="285.8" y="308.3">10</text>
<text x="285.8" y="310.8">11</text>
<text x="297.2" y="309.5">CON1_S10</text>
<text x="297.2" y="306.9">CON1_S9</text>
<text x="264.3" y="313.3">3</text>
<text x="269.3" y="312">A1</text>
<text x="269.3" y="314.5">A2</text>
<text x="279.4" y="312">P6</text>
<text x="279.4" y="314.5">P7</text>
<text x="285.8" y="313.3">12</text>
<text x="297.2" y="314.5">CON1_S12</text>
<text x="297.2" y="312">CON1_S11</text>
<text x="267.8" y="318.5">PCF8574</text>
</g>
<g font-size="2.1">
<text x="115.3" y="148.7" transform="rotate(-180 115.3 148.7)">TX &gt; 1</text>
<text x="115.4" y="146.1" transform="rotate(-180 115.4 146.1)">RX &lt; 0</text>
<text x="142.9" y="148.7" transform="rotate(-180 142.9 148.7)">A4</text>
<text x="142.9" y="146.1" transform="rotate(-180 142.9 146.1)">A5</text>
<text x="110.8" y="156" transform="rotate(-180 110.8 156)">4</text>
<text x="110.8" y="151.2" transform="rotate(-180 110.8 151.2)">2</text>
<text x="111.9" y="153.7" transform="rotate(-180 111.9 153.7)">~3</text>
<text x="142.9" y="153.7" transform="rotate(-180 142.9 153.7)">A2</text>
<text x="142.9" y="151.2" transform="rotate(-180 142.9 151.2)">A3</text>
<text x="111.9" y="161.4" transform="rotate(-180 111.9 161.4)">~6</text>
<text x="111.9" y="158.8" transform="rotate(-180 111.9 158.8)">~5</text>
<text x="142.9" y="158.8" transform="rotate(-180 142.9 158.8)">A0</text>
<text x="142.9" y="156.3" transform="rotate(-180 142.9 156.3)">A1</text>
<text x="110.8" y="163.6" transform="rotate(-180 110.8 163.6)">7</text>
<text x="110.8" y="169.2" transform="rotate(-180 110.8 169.2)">8</text>
<text x="111.9" y="171.5" transform="rotate(-180 111.9 171.5)">~9</text>
<text x="111.8" y="179.1" transform="rotate(-180 111.8 179.1)">12</text>
<text x="112.8" y="176.6" transform="rotate(-180 112.8 176.6)">~11</text>
<text x="112.9" y="174.1" transform="rotate(-180 112.9 174.1)">~10</text>
<text x="143" y="174.1" transform="rotate(-180 143 174.1)">5V</text>
<text x="111.8" y="181.7" transform="rotate(-180 111.8 181.7)">13</text>
<text x="114.9" y="186.8" transform="rotate(-180 114.9 186.8)">AREF</text>
<text x="110.8" y="227.4" transform="rotate(-180 110.8 227.4)">2</text>
<text x="115.3" y="224.9" transform="rotate(-180 115.3 224.9)">TX &gt; 1</text>
<text x="115.4" y="222.3" transform="rotate(-180 115.4 222.3)">RX &lt; 0</text>
<text x="142.9" y="227.4" transform="rotate(-180 142.9 227.4)">A3</text>
<text x="142.9" y="224.9" transform="rotate(-180 142.9 224.9)">A4</text>
<text x="142.9" y="222.3" transform="rotate(-180 142.9 222.3)">A5</text>
<text x="110.8" y="232.2" transform="rotate(-180 110.8 232.2)">4</text>
<text x="111.9" y="229.9" transform="rotate(-180 111.9 229.9)">~3</text>
<text x="142.9" y="232.5" transform="rotate(-180 142.9 232.5)">A1</text>
<text x="142.9" y="229.9" transform="rotate(-180 142.9 229.9)">A2</text>
<text x="110.8" y="239.8" transform="rotate(-180 110.8 239.8)">7</text>
<text x="111.9" y="237.6" transform="rotate(-180 111.9 237.6)">~6</text>
<text x="111.9" y="235" transform="rotate(-180 111.9 235)">~5</text>
<text x="142.9" y="235" transform="rotate(-180 142.9 235)">A0</text>
<text x="110.8" y="245.4" transform="rotate(-180 110.8 245.4)">8</text>
<text x="111.9" y="247.7" transform="rotate(-180 111.9 247.7)">~9</text>
<text x="112.9" y="250.3" transform="rotate(-180 112.9 250.3)">~10</text>
<text x="143" y="250.3" transform="rotate(-180 143 250.3)">5V</text>
<text x="111.8" y="257.9" transform="rotate(-180 111.8 257.9)">13</text>
<text x="111.8" y="255.3" transform="rotate(-180 111.8 255.3)">12</text>
<text x="112.8" y="252.8" transform="rotate(-180 112.8 252.8)">~11</text>
<text x="114.9" y="263" transform="rotate(-180 114.9 263)">AREF</text>
</g>
<g font-size="1.9">
<text x="123.9" y="181.5" transform="rotate(-90 123.9 181.5)">ARDUINO</text>
<text x="123.9" y="257.7" transform="rotate(-90 123.9 257.7)">ARDUINO</text>
</g>
<g font-size="1.7">
<text x="138.9" y="143.2" transform="rotate(-180 138.9 143.2)">blogembarcado.blogspot.com</text>
<text x="139" y="144.5" transform="rotate(-180 139 144.5)">www.arduino.cc</text>
<text x="139.6" y="160.9" transform="rotate(-90 139.6 160.9)">ANALOG IN</text>
<text x="115.7" y="165.5" transform="rotate(-90 115.7 165.5)">DIGITAL (PWM~)</text>
<text x="139.1" y="171" transform="rotate(-90 139.1 171)">POWER</text>
<text x="143" y="179.2" transform="rotate(-180 143 179.2)">RESET</text>
<text x="138.9" y="219.4" transform="rotate(-180 138.9 219.4)">blogembarcado.blogspot.com</text>
<text x="139" y="220.7" transform="rotate(-180 139 220.7)">www.arduino.cc</text>
<text x="139.6" y="237.1" transform="rotate(-90 139.6 237.1)">ANALOG IN</text>
<text x="115.7" y="241.7" transform="rotate(-90 115.7 241.7)">DIGITAL (PWM~)</text>
<text x="139" y="247.2" transform="rotate(-90 139 247.2)">POWER</text>
<text x="143" y="255.5" transform="rotate(-180 143 255.5)">RESET</text>
</g>
<g font-size="1.5">
<text x="133.1" y="158.1" transform="rotate(90 133.1 158.1)">ATMEL</text>
<text x="133.1" y="234.3" transform="rotate(90 133.1 234.3)">ATMEL</text>
</g>
<g font-size="1.4">
<text x="142.9" y="168.9" transform="rotate(-180 142.9 168.9)">GND</text>
<text x="142.9" y="245.1" transform="rotate(-180 142.9 245.1)">GND</text>
</g>
<g font-size="1.2">
<text x="131.4" y="160.6" transform="rotate(90 131.4 160.6)">ATMEGA328P</text>
<text x="131.4" y="236.8" transform="rotate(90 131.4 236.8)">ATMEGA328P</text>
</g>
</svg>
